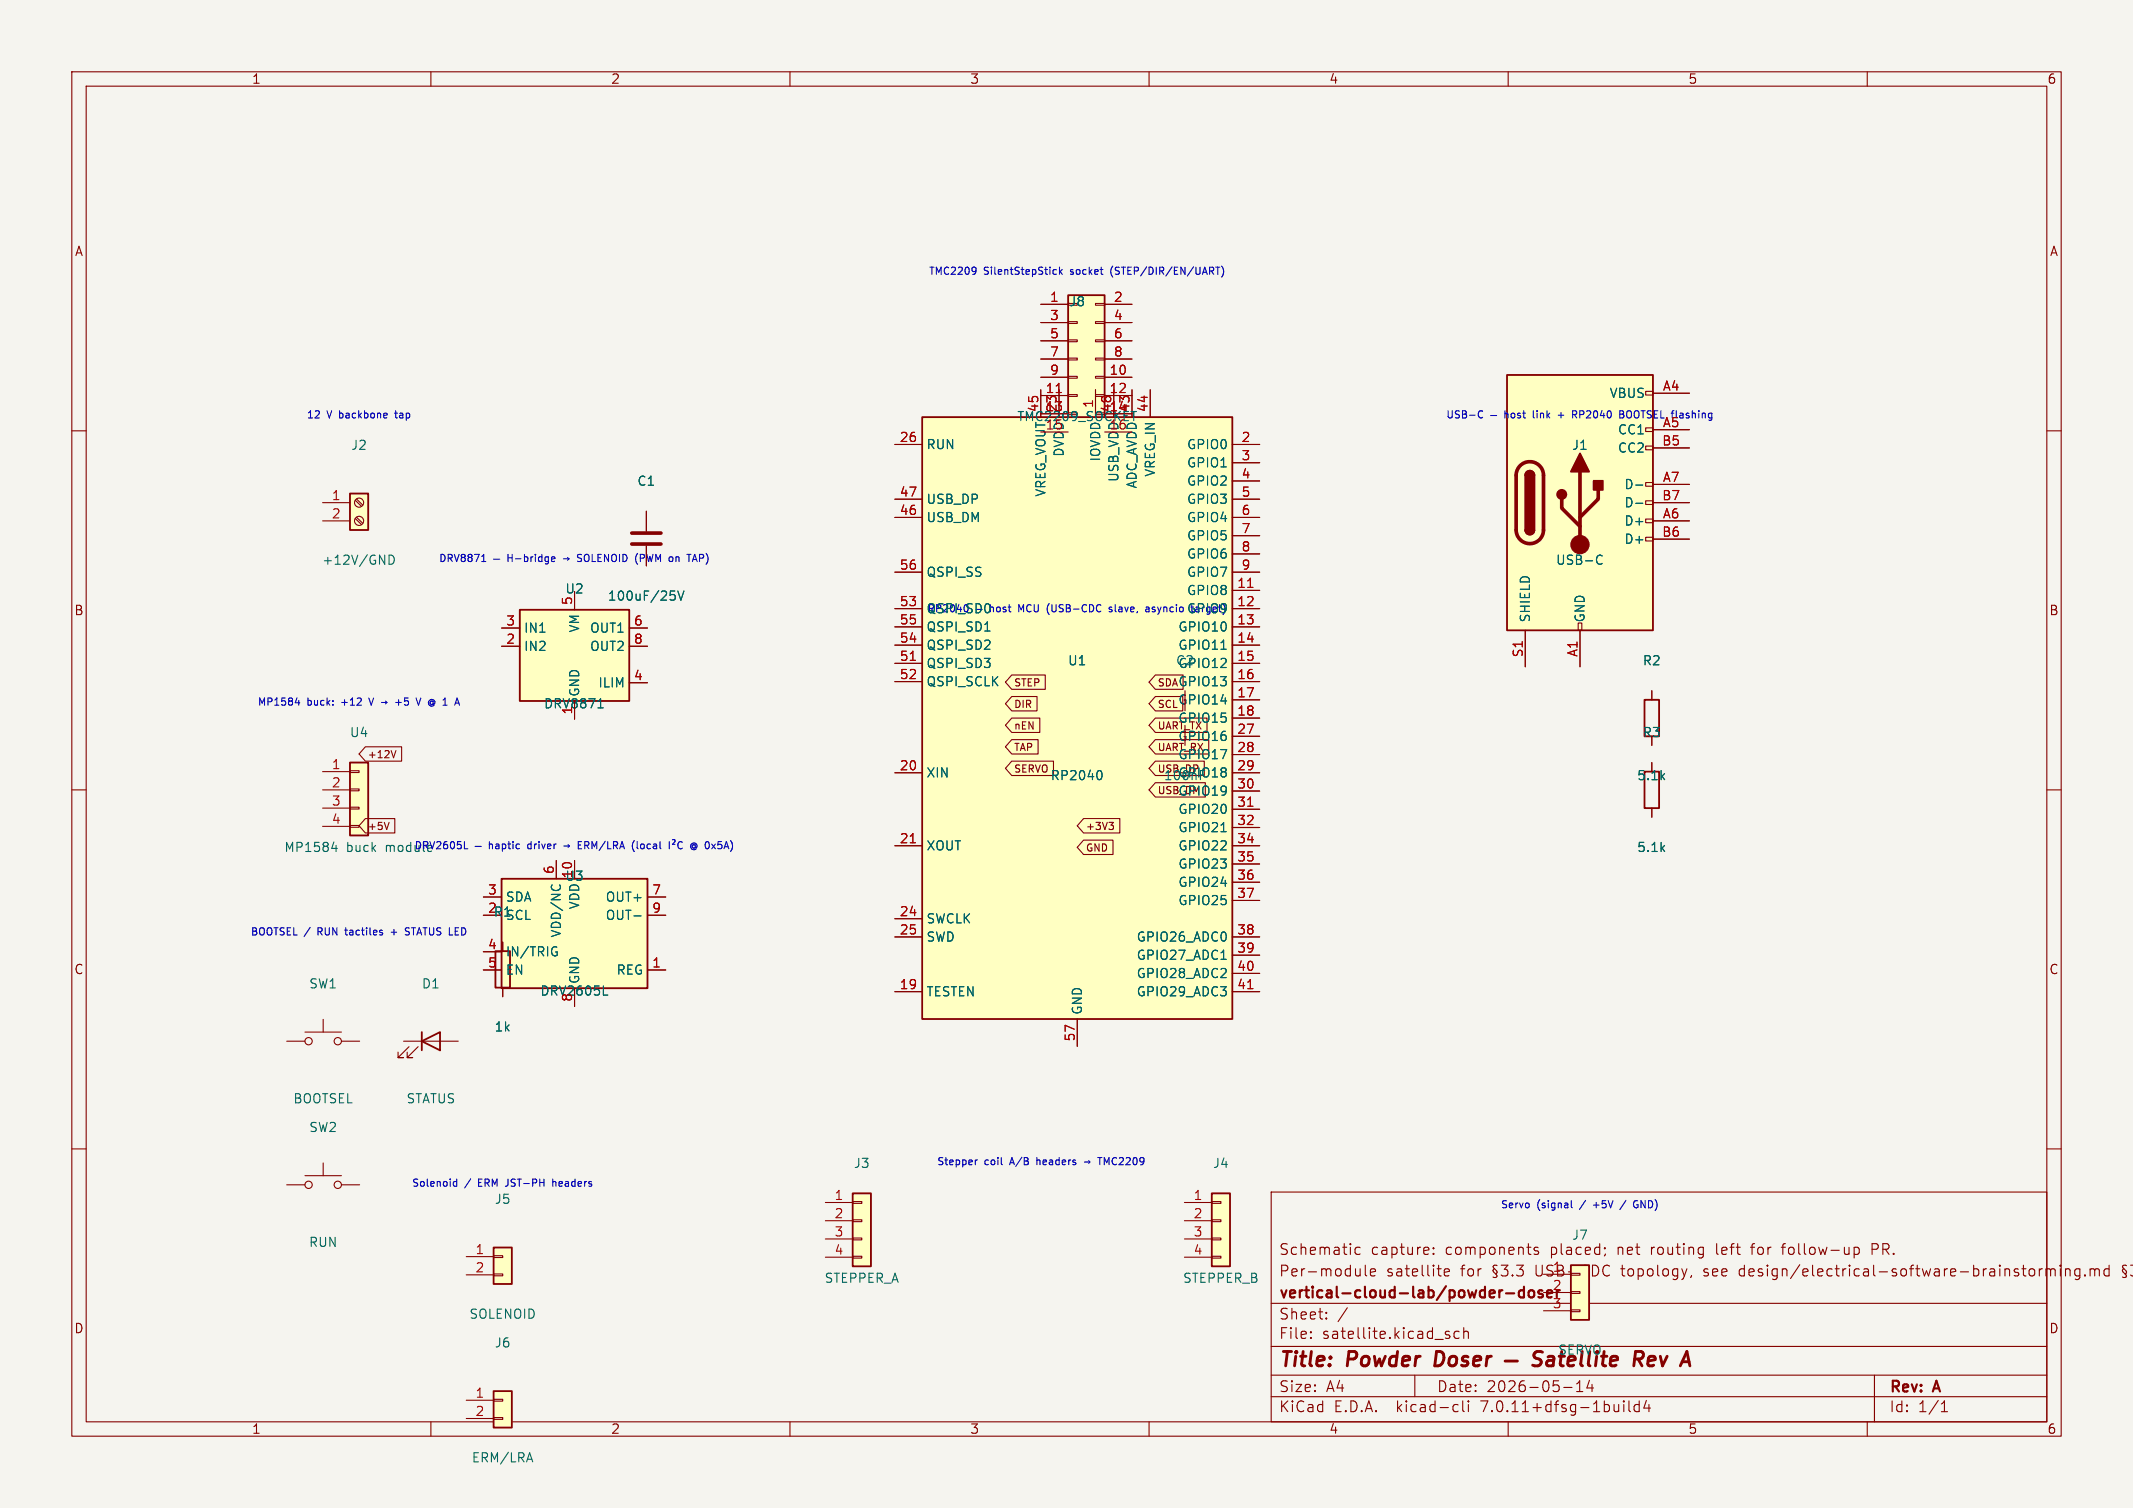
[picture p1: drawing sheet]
<svg xmlns="http://www.w3.org/2000/svg" width="297mm" height="210mm" viewBox="0 0 297 210" stroke-linecap="round" stroke-linejoin="round" font-family="sans-serif">
<path d="M0 0h297v210h-297z" fill="#f5f4ef" stroke="#f5f4ef" stroke-width=".14"/>
<g fill="none" stroke="#840000" stroke-width=".15">
<path d="M10 10h277v190h-277zM12 12h273v186h-273zM60 10v2M110 10v2M160 10v2M210 10v2M260 10v2M10 60h2M144.9 42.4h3.8M144.9 52.5h3.8M144.9 55.1h3.8M144.9 57.6h3.8"/>
<path d="M144.9 44.9h3.8M144.9 47.5h3.8M144.9 50h3.8M144.9 54.3v3.8M147.5 54.3v3.8M148.7 55h1.3v.2h-1.3zM148.7 52.4h1.3v.3h-1.3zM148.7 49.9h1.3v.2h-1.3zM148.7 47.3h1.3v.3h-1.3zM148.7 44.8h1.3v.2h-1.3zM152.5 55h1.3v.2h-1.3zM152.5 52.4h1.3v.3h-1.3z"/>
<path d="M152.5 49.9h1.3v.2h-1.3zM152.5 47.3h1.3v.3h-1.3zM152.5 44.8h1.3v.2h-1.3zM152.5 42.3h1.3v.2h-1.3zM152.5 54.3v3.8M153.8 42.4h3.8M153.8 52.5h3.8M153.8 55.1h3.8M153.8 57.6h3.8M153.8 44.9h3.8M153.8 47.5h3.8M153.8 50h3.8"/>
<path d="M155.1 54.3v3.8M157.6 54.3v3.8M160.2 54.3v3.8M229.1 59.6h1.1v.5h-1.1zM229.1 54.5h1.1v.5h-1.1zM230.2 54.8h5M230.2 59.8h5M285 60h2M44.9 72.5h3.8M44.9 70h3.8M49.5 72.2l.8 .8M49.5 69.7l.8 .8"/>
<path d="M49.6 72l.9 .9M49.6 69.5l.9 .8M90 71.2v2.8M90 76v2.8M124.6 61.9h3.8M124.6 72.1h3.8M124.6 69.5h3.8M124.6 79.7h3.8M144.9 60.2h3.8M148.7 60h1.3v.3h-1.3zM153.8 60.2h3.8M171.6 61.9h3.8"/>
<path d="M171.6 64.4h3.8M171.6 67h3.8M171.6 72.1h3.8M171.6 69.5h3.8M171.6 79.7h3.8M171.6 74.6h3.8M171.6 77.1h3.8M229.1 74.8h1.1v.5h-1.1zM229.1 72.3h1.1v.5h-1.1zM229.1 69.7h1.1v.6h-1.1zM229.1 67.2h1.1v.5h-1.1zM229.1 62.1h1.1v.5h-1.1z"/>
<path d="M230.2 72.5h5M230.2 67.5h5M230.2 62.4h5M230.2 75.1h5M230.2 70h5M69.8 90h2.6M69.8 87.5h2.6M80 82.4v2.5M80 97.6v2.6M87.6 90h2.6M87.6 87.5h2.6M87.6 95.1h2.6"/>
<path d="M124.6 84.8h3.8M124.6 87.3h3.8M124.6 89.8h3.8M124.6 92.4h3.8M124.6 94.9h3.8M140.9 94h4.6v2h-4.6l-.9-1zM140.9 97h3.5v2h-3.5l-.9-1zM140.9 100h3.9v2h-3.9l-.9-1zM160.9 94h3.8v2h-3.8l-.9-1zM160.9 97h3.8v2h-3.8l-.9-1zM160.9 100h7.2v2h-7.2l-.9-1zM165 96.2v2.8"/>
<path d="M171.6 82.2h3.8M171.6 84.8h3.8M171.6 87.3h3.8M171.6 89.8h3.8M171.6 92.4h3.8M171.6 94.9h3.8M171.6 97.5h3.8M212.4 87.8v5.1M219.7 86.8h.6v1h-.6zM220 87.8v5.1M230 96.2v1.3M10 110h2"/>
<path d="M44.9 110h3.8M44.9 107.5h3.8M44.9 112.5h3.8M44.9 115.1h3.8M48.7 115h1.3v.2h-1.3zM48.7 112.4h1.3v.3h-1.3zM48.7 109.9h1.3v.2h-1.3zM48.7 107.3h1.3v.3h-1.3zM50.9 114h4.1v2h-4.1l-.9-1zM50.9 104h5v2h-5l-.9-1zM54.2 114.5l-.4 1M55.1 104.5l-.3 1"/>
<path d="M77.5 119.8v2.6M80 119.8v2.6M124.6 107.6h3.8M124.6 117.8h3.8M140.9 103h3.6v2h-3.6l-.9-1zM140.9 106h5.8v2h-5.8l-.9-1zM150.9 117h4.1v2h-4.1l-.9-1zM150.9 114h5v2h-5l-.9-1zM154.4 114.5h.6l-.3 .4M154.8 114.9l.2 .2v.2l-.2 .2M160.9 103h7.4v2h-7.4l-.9-1zM160.9 106h6.8v2h-6.8l-.9-1z"/>
<path d="M160.9 109h6.9v2h-6.9l-.9-1zM165 101v2.8M171.6 100h3.8M171.6 107.6h3.8M171.6 117.8h3.8M171.6 102.5h3.8M171.6 105.1h3.8M171.6 110.2h3.8M171.6 112.7h3.8M171.6 115.2h3.8M230 102.5v1.3M230 106.2v1.3"/>
<path d="M230 112.5v1.3M285 110h2M67.3 135.1h2.5M67.3 127.5h2.5M67.3 124.9h2.5M67.3 132.5h2.5M70 131.2v1.3M70 137.5v1.3M80 137.6v2.6M90.2 135.1h2.5M90.2 127.5h2.5M90.2 124.9h2.5"/>
<path d="M124.6 138.1h3.8M124.6 127.9h3.8M124.6 130.5h3.8M171.6 138.1h3.8M171.6 130.5h3.8M171.6 120.3h3.8M171.6 122.9h3.8M171.6 125.4h3.8M171.6 133h3.8M171.6 135.6h3.8M10 160h2M39.9 145h2.6"/>
<path d="M42.5 143.7h5M45 142v1.7M47.5 145h2.6M56.2 145h7.6M57 145.8l-1.6 1.5h.8h-.8v-.8M58.2 145.8l-1.5 1.5h.8h-.8v-.8M150 141.9v3.8M285 160h2M39.9 165h2.6M42.5 163.7h5M45 162v1.7M47.5 165h2.6"/>
<path d="M64.9 175h3.8M64.9 177.5h3.8M68.7 177.4h1.3v.3h-1.3zM68.7 174.9h1.3v.2h-1.3zM114.9 167.5h3.8M114.9 170h3.8M114.9 172.5h3.8M114.9 175.1h3.8M118.7 175h1.3v.2h-1.3zM118.7 172.4h1.3v.3h-1.3zM118.7 169.9h1.3v.2h-1.3zM118.7 167.3h1.3v.3h-1.3z"/>
<path d="M164.9 167.5h3.8M164.9 170h3.8M164.9 172.5h3.8M164.9 175.1h3.8M168.7 175h1.3v.2h-1.3zM168.7 172.4h1.3v.3h-1.3zM168.7 169.9h1.3v.2h-1.3zM168.7 167.3h1.3v.3h-1.3zM177 166h108v32h-108zM189.4 173.8l-.4-.1-.3 .3v.4l.1 .2 .2 .1 .4-.1M190.1 176.2v1.3l.2 .2M190.8 177.2l.7-.1v-.3l-.5-.1-.2 .2 .1 .7 .1 .1 .5-.1"/>
<path d="M199.6 174.6h.1l-.1 .1M199.6 174.6h-.1l.1 .1M199.6 173.8v.1M199.6 174.6v.1M199.6 173.8h.1l-.1 .1M199.6 173.8h-.1l.1 .1M201.1 177.2l.7-.1-.1-.3-.4-.1-.2 .2 .1 .7 .1 .1 .4-.1M208.1 176.7l-.1 .1-.1 .2 .6 .7-.3 .2-.3-.1M208.5 176.3l-.4-.1-.2 .2 .6 .7-.1 .2-.2 .1M209 176.2h1l-.5 .6a.41 .41 0 0 1 .5 .3v.3l-.2 .2-.6 .1-.2-.1M210.6 177.6h.1l-.1 .1M210.6 177.6h-.1l.1 .1"/>
<path d="M210.6 177.6v.1M211.2 176.2h.9l-.5 .6a.41 .41 0 0 1 .5 .3v.3l-.1 .2-.6 .1-.2-.1M214.2 173.8l-.4-.1-.2 .2 .1 .2 .5 .2v.1v.2l-.2 .1-.4-.1M214.9 177.5h3.8M214.9 180h3.8M218.7 179.9h1.3v.2h-1.3zM223.5 173.8v.1M223.5 173.8h-.1l.1 .1M223.5 174.6l-.1 .3M235.5 177.6l-.1 .3M242.2 176.8v.2v.6M243.7 173.7h.6"/>
<path d="M248 173.7h.6M248.5 173.2l-.3 .2v1.3M258.2 173.8l.4-.1 .3 .3v.4l-.2 .2-.1 .1-.4-.1M258.2 173.7v1.5M260.7 174h.5M261.2 173.2h-.5v1.5M284 176.7v1M284.4 176.7l-.3 .1-.1 .2M284.9 176.8a.37 .37 0 0 1 .6 .1M284.9 176.7v1M285.5 176.9l.2-.2 .4 .1 .1 .9M285.5 176.9v.8"/>
<path d="M286.9 176.2v.1M286.9 176.7v1M286.9 176.2l-.1 .1h.1M286.9 176.2l.1 .1h-.1M287.6 176.8a.37 .37 0 0 1 .6 .1v.8M287.6 176.7v1M289.6 176.8l-.4-.1-.3 .3v.4l.1 .2 .2 .1 .4-.1M289.6 176.7v1.2a.41 .41 0 0 1-.6 .2M290.3 177.6h.1l-.1 .1M290.3 177.6h-.1l.1 .1M290.3 177.6v.1M291 176.8a.37 .37 0 0 1 .7 .1"/>
<path d="M291 176.7v1M291.7 176.9l.2-.2 .3 .1 .1 .9M291.7 176.9v.8M293.7 176.8l-.5-.1-.2 .3v.4l.1 .2 .1 .1 .5-.1M293.7 176.2v1.5M295.5 177.8l.4 .1M295.7 176.7l-.1 .1-.1 .2 .5 .6M295.7 176.2l-.2 .2 .5 .6M60 198v2M64.9 195h3.8M64.9 197.5h3.8M68.7 197.4h1.3v.3h-1.3z"/>
<path d="M68.7 194.9h1.3v.2h-1.3zM110 198v2M160 198v2M177 194.5h108M177 191.5h108M177 187.5h108M177 181.5h108M182.5 186.3h.1l-.1 .1M182.5 186.3v.1M182.5 185.5v.1M182.5 185.5h.1l-.1 .1M184.7 183.6v.1"/>
<path d="M184.7 183.6h-.1l.1 .1M184.7 182.8v.1M184.7 182.8h-.1l.1 .1M187.6 182.1l-1.3 2M197 191.5v3M201.5 185.9l.3 .1 .1 .2-.2 .2h-.3M201.5 185.4l.3 .1M202.6 195.6l.4 .1M203 196.5l-.4 .1M203.2 185.5l-.5-.1-.2 .3v.4l.1 .2 .1 .1 .5-.1M203.7 195.1v1.3l.2 .2M203.8 185.5a.37 .37 0 0 1 .7 .1v.8"/>
<path d="M203.8 184.9v1.5M204.5 195.1v.1M204.5 195.6v1M204.5 195.1l-.1 .1h.1M210 198v2M214.9 182.5h3.8M217.7 193.2h1.2M218.7 182.4h1.3v.3h-1.3zM219.5 193.8h.9M219.5 192.7l.5-.4v1.5M221.3 192.2l-.3 1.1h.9M221.7 192.8v1"/>
<path d="M226.1 195.1v.1M226.1 195.6v1M226.1 195.1l-.1 .1h.1M226.1 195.1l.1 .1h-.1M226.8 195.1v1.3l.2 .2M228.2 195.7l-.4-.1-.3 .3v.4l.2 .2 .1 .1 .4-.1M228.2 195.1v1.5M229.2 195l-.3 1.1h.9M229.6 195.6v1M260 198v2M261 191.5v6.5M270.3 196.6h.9"/>
<path d="M270.3 195.5l.4-.4v1.5"/>
<circle cx="50" cy="72.5" r=".63"/>
<circle cx="50" cy="70" r=".63"/>
<circle cx="43" cy="145" r=".51"/>
<circle cx="47" cy="145" r=".51"/>
<circle cx="43" cy="165" r=".51"/>
<circle cx="47" cy="165" r=".51"/>
</g>
<g fill="none" stroke="#840000" stroke-width=".4">
<path d="M200 188.2l-.2 2h.5M209.6 189.5h1.7M214.8 188.3a.85 .85 0 0 0-1.1 .1 .45 .45 0 0 0 .2 .8l.4 .1a.49 .49 0 0 1 .3 .5 .49 .49 0 0 1-.4 .4l-.8-.1M215.6 189l.2-.1 .5 .1 .1 .2-.1 1M216.4 189.4h-.7a.4 .4 0 0 0-.4 .4 .4 .4 0 0 0 .3 .4l.7-.1M217.5 188.2l-.3 1.7 .1 .2 .4 .1M218.4 189.2l-.1 .7 .1 .2 .1 .1 .6-.1M219.3 189.4l-1 .1M220.3 188.2l-.2 1.7 .1 .2 .1 .1M221.4 188.2l-.3 1.7 .1 .2 .2 .1M222.3 188.9l-.1 1.3M223 188.9h.8"/>
<path d="M223.4 188.2l-.3 1.7 .1 .2 .4 .1M224.2 189.5l1-.1v-.4l-.6-.1-.3 .3-.1 .7 .1 .2 .1 .1 .6-.1M227.6 189.3h.8a.55 .55 0 0 0 .4-.5 .55 .55 0 0 0-.3-.6h-.8l-.2 2M228.1 189.3l.5 .9M230.2 188.9l-.6 .1-.1 .2-.1 .7 .1 .2 .2 .1h.4M230.5 189.4l-1 .1"/>
</g>
<path d="M212.2 179.2v1.5M212.2 179.8l-.4-.1-.3 .3v.4l.1 .2 .2 .1 .4-.1M212.9 179.8a.41 .41 0 0 1 .4-.1 .41 .41 0 0 1 .3 .3v.4a.41 .41 0 0 1-.4 .3 .41 .41 0 0 1-.4-.3zM214.8 179.8l-.4-.1-.2 .2 .1 .2 .5 .2v.1v.2l-.2 .1-.4-.1M215.6 179.7l-.2 .2v.6l.2 .2M216.8 179.7v1M209.7 180.1h1.1M216.1 180l-.7 .2" fill="none" stroke="#840000" stroke-width=".3"/>
<g fill="#ffffc2" stroke="#ffffc2" stroke-width=".14">
<path d="M168.7 166.2h2.6v10.1h-2.6z"/>
<path d="M209.8 52.2h20.4v35.6h-20.4z"/>
<path d="M148.7 41.1h5.1v20.3h-5.1z"/>
<path d="M128.4 58.1h43.2v83.8h-43.2z"/>
<path d="M69.8 122.4h20.4v15.2h-20.4z"/>
<path d="M68.7 173.7h2.6v5.1h-2.6z"/>
<path d="M118.7 166.2h2.6v10.1h-2.6z"/>
<path d="M68.7 193.7h2.6v5.1h-2.6z"/>
<path d="M72.4 84.9h15.2v12.7h-15.2z"/>
<path d="M48.7 68.7h2.6v5.1h-2.6z"/>
<path d="M218.7 176.2h2.6v7.6h-2.6z"/>
<path d="M48.7 106.2h2.6v10.2h-2.6z"/>
</g>
<g fill="none" stroke="#840000" stroke-width=".25">
<path d="M128.4 58.1h43.2v83.8h-43.2zM148.7 41.1h5.1v20.3h-5.1zM209.8 52.2h20.4v35.6h-20.4zM48.7 68.7h2.6v5.1h-2.6zM212.4 73.8a.64 .64 0 0 0 .6 .6 .64 .64 0 0 0 .7-.6M212.4 66.2a.64 .64 0 0 1 .6-.6 .64 .64 0 0 1 .7 .6M72.4 84.9h15.2v12.7h-15.2zM229 97.5h2v5h-2zM48.7 106.2h2.6v10.2h-2.6zM229 107.5h2v5h-2zM69 132.5h2v5h-2zM69.8 122.4h20.4v15.2h-20.4z"/>
<path d="M58.7 145l2.6-1.3v2.6zM58.7 143.7v2.6M68.7 173.7h2.6v5.1h-2.6zM118.7 166.2h2.6v10.1h-2.6zM168.7 166.2h2.6v10.1h-2.6zM218.7 176.2h2.6v7.6h-2.6zM68.7 193.7h2.6v5.1h-2.6z"/>
</g>
<path d="M88 75.8h4M88 74.2h4M211.7 64.8a1.91 1.91 0 0 1 2-.4 1.91 1.91 0 0 1 1.2 1.8v7.6a1.91 1.91 0 0 1-1.9 1.9 1.91 1.91 0 0 1-1.9-1.9v-7.6a1.9 1.9 0 0 1 .6-1.4zM217.5 69.5v1.3l2.5 2.5M220 65.7v10.1M222.5 68.2v1.3l-2.5 2.5M163 99.2h4M163 100.8h4" fill="none" stroke="#840000" stroke-width=".51"/>
<g fill="#840000" stroke="#840000" stroke-width=".25">
<path d="M212.4 73.8h1.3a.64 .64 0 0 1-.7 .6 .64 .64 0 0 1-.6-.6z"/>
<path d="M212.4 66.2h1.3v7.6h-1.3z"/>
<path d="M212.6 65.7a.64 .64 0 0 1 .7-.1 .64 .64 0 0 1 .4 .6h-1.3z"/>
<path d="M220 63.1l1.3 2.6h-2.6z"/>
<path d="M221.9 67h1.3v1.2h-1.3z"/>
<circle cx="217.5" cy="68.9" r=".63"/>
</g>
<circle cx="220" cy="75.8" r="1.27" fill="#840000" stroke="#840000" stroke-width=".15"/>
<g fill="none" stroke="#006464" stroke-width=".15">
<path d="M157.5 57.3h.7M54.2 77.3a.64 .64 0 0 1 .7 .6 .64 .64 0 0 1-.7 .7zM222.5 77.4l.3-.1 .3 .1M223.1 78.5l-.3 .1-.3-.1M227.8 67.6h.9M227.8 70.1h.9M83.3 98.6h.7M83.5 97.5l.1-.2v1.3M93.4 82.3h.6M93.8 82.8l.2 .2v.3l-.2 .3M94.4 82.3l.4 1.3 .4-1.3M137.1 87.9h.7"/>
<path d="M170 90.4h.7M46.2 118.2h.8M46.8 117.7v.9M153.1 107.3a.79 .79 0 0 1 0 1.3M170 115.8h.7M76.9 123.2l-.1 .3M77.2 131.8l.3 .1M77.3 132.6h.3v.4l-.4 .1M77.9 123.2l.1 .3M84 138.6h.6M88.3 127.6h.9M170 133.6h.7"/>
<path d="M73.7 202.3l.5 1.3"/>
</g>
<path d="M147.1 54.7h.7M126.7 92h.8M173.7 81.8h.8M126.7 117.4h.8M173.7 112.3h.8M173.7 137.7h.8" fill="none" stroke="#a90000" stroke-width=".15"/>
<g fill="none" stroke="#0000c2" stroke-width=".15">
<path d="M135.7 37.2l.2 .1a.84 .84 0 0 1-.1 .8M135.9 37.6l-.2 .2M146.8 37.5l.3 .1M147.1 38.2h-.3M147.5 37.2v1M147.6 37.8l.3 .4M147.9 37.5l-.4 .4M154.7 37.5v.7M169.3 37.2h.6M169.6 37.2v1M170.1 37.1a1.15 1.15 0 0 1 0 1.5M53.9 57.6v.2l-.5 .1"/>
<path d="M55 57.5h.3M206 57.3l.3-.1 .2 .1M206.5 58.1l-.2 .1h-.3M207.5 57.9h.9M209.5 57.6l.2-.1 .2 .1 .1 .6M209.5 57.2v1M210.5 57.6l.1-.1 .3 .1v.4l-.1 .2h-.2l-.1-.1zM211.7 57.6l-.2-.1-.2 .2 .1 .1 .3 .1v.3h-.4M212 57.5h.4M212.2 57.2v.9l.2 .1M213.5 57.2v1M217 57.8h.7"/>
<path d="M219.2 57.7l.3 .5M219.5 57.4l-.1-.2h-.4v1M219.5 57.5l-.1 .2h-.4M225.5 57.2h.4l.2 .2-.2 .3 .2 .1v.2l-.2 .2h-.4zM225.5 57.7h.4M67.1 78.2h.5M67.3 77.3l.1-.1v1M68.7 77.9h.9M70.7 77.2v1M70.7 77.7h.6M71.3 77.2v1M71.8 77.8h.7"/>
<path d="M73 77.6l.3-.1 .2 .2-.1 .5h-.4M73 77.2v1M73.9 77.5v.7M74.2 77.5l-.3 .2M74.5 77.2v.1M74.5 77.5v.7M75.5 77.6l-.3-.1-.2 .2 .1 .5h.4M75.5 77.2v1M76.4 77.6l-.3-.1-.2 .2 .1 .5h.4M76.4 77.5v.8l-.2 .2h-.3M76.8 77.9l.5-.1-.1-.2-.3-.1-.1 .2v.5h.4M88.6 78.4l.2 .2"/>
<path d="M88.8 77.1l-.2 .2M93.6 77.6v.5M95.6 77.2h.6M95.9 77.2v1M96.4 78.2l.3-1 .4 1M96.5 77.9h.5M41.1 97.9h.6M41.6 97.5v.7M51.4 97.2l.3 1M57.9 97.2l.4 1 .3-1M138 84.5l.3 .2v.5M138.8 84.6l.2-.1 .2 .1 .1 .4-.1 .2h-.2l-.2-.1z"/>
<path d="M140 84.6l-.2-.1-.1 .2v.1l.3 .1v.3h-.3M140.4 84.5h.4M140.5 84.2v.9l.3 .1M142.2 84.9l-.3-.7v1M145.8 84.9l.3 .7M146.1 84.1l-.3 .6M154.8 84.6l-.2-.1-.2 .2 .1 .1 .3 .1v.3h-.4M159.6 84.6h.4v.6M160 84.8h-.3l-.2 .2 .2 .2h.3M64.7 118.2h.4M66.1 117.9h.9M68.1 117.2v1"/>
<path d="M68.1 117.6l.2-.1 .2 .1 .1 .6M69 117.6h.4l.1 .6M69.5 117.8h-.4l-.1 .2 .1 .2h.4M70 117.6l.2-.1 .2 .2-.1 .5h-.3M70 117.5v1M70.7 117.5h.4M70.9 117.2v.9l.2 .1M71.4 117.2v.1M71.4 117.5v.7M72.3 117.6l-.3-.1-.1 .2 .1 .5h.3M73.5 117.6v.5M78.5 117.8h.8"/>
<path d="M88.1 118.2l.2 .4M88.3 117.1l-.2 .4M88.7 117.2v.9l.2 .1M93.2 117.2v1M93.6 117l.3-.1 .1 .2v.2l-.4 .3h.4M95 117.3a.47 .47 0 0 0-.7 .3 .47 .47 0 0 0 .5 .6l.2-.1M96.8 117.7a.24 .24 0 0 0-.3 0 .24 .24 0 0 0 0 .3 .24 .24 0 0 0 .3 0M96.8 117.6v.4M96.8 118l.1 .1a.43 .43 0 0 0-.2-.7 .43 .43 0 0 0-.6 .5 .48 .48 0 0 0 .3 .4 .48 .48 0 0 0 .6-.1M48 129.5h.4M54.5 129.8h.7M57 130l-.2 .2h-.4"/>
<path d="M57 129.3l-.4-.1-.2 .2 .1 .2 .4 .2 .1 .1M63.6 164.2v1M63.6 164.6l-.3-.1-.2 .2 .1 .5h.4M77 164.2v1M77.3 164.5l-.3 .1M135.8 161.5v.7M136.1 161.5l-.3 .2M139.5 162.2h.1M144.4 161.2v1M144.4 161.6h.1M151 161.8h.8M218.8 167.2v.9l.1 .1"/>
<path d="M226.4 167.2l-.9 1.2M227.9 167.8h.2M228 167.3a.47 .47 0 0 0-.6 .4 .47 .47 0 0 0 .6 .5"/>
</g>
<g font-size="2.8" fill="#840000">
<text x="178" y="190.9">Title:</text>
<text x="187.7" y="190.9">Powder</text>
<text x="200.6" y="190.9">Doser</text>
<text x="230.8" y="190.9">Rev</text>
</g>
<g font-size="2.1" fill="#840000">
<text x="178" y="178">Per-module</text>
<text x="178" y="175">Schematic</text>
<text x="190.9" y="175">capture:</text>
<text x="193" y="178">satellite</text>
<text x="201.3" y="175">components</text>
<text x="203.5" y="178">for</text>
<text x="214.1" y="178">USB-CDC</text>
<text x="216" y="175">placed;</text>
<text x="225.5" y="175">net</text>
<text x="226.2" y="178">topology,</text>
<text x="230.3" y="175">routing</text>
<text x="237.8" y="178">see</text>
<text x="239.5" y="175">left</text>
<text x="242.9" y="178">design/electrical-software-brainstorming.md</text>
<text x="244.6" y="175">for</text>
<text x="249" y="175">follow-up</text>
<text x="261.6" y="175">PR.</text>
<text x="296.3" y="178">þÿ</text>
<text x="178" y="184">Sheet:</text>
<text x="178" y="181.2">vertical-cloud-lab/powder-doser</text>
<text x="178" y="186.7">File:</text>
<text x="184.1" y="186.7">satellite.kicad_sch</text>
<text x="178" y="196.9">KiCad</text>
<text x="178" y="194.1">Size:</text>
<text x="184.7" y="194.1">A4</text>
<text x="185.7" y="196.9">E.D.A.</text>
<text x="194.6" y="196.9">kicad-cli</text>
<text x="200" y="194.1">Date:</text>
<text x="206.5" y="196.9">7.0.11+dfsg-1build4</text>
<text x="207" y="194.1">2026-05-14</text>
<text x="263" y="194.3">Rev:</text>
<text x="263" y="196.9">Id:</text>
<text x="267.1" y="196.9">1/1</text>
<text x="269.4" y="194.3">A</text>
</g>
<g font-size="1.8" fill="#840000">
<text x="35" y="11.9">1</text>
<text x="85" y="11.9">2</text>
<text x="135" y="11.9">3</text>
<text x="185" y="11.9">4</text>
<text x="235" y="11.9">5</text>
<text x="285" y="11.9">6</text>
<text x="10.3" y="35.9">A</text>
<text x="285.3" y="35.9">A</text>
<text x="10.3" y="85.9">B</text>
<text x="285.3" y="85.9">B</text>
<text x="10.3" y="135.9">C</text>
<text x="285.3" y="135.9">C</text>
<text x="10.3" y="185.9">D</text>
<text x="285.3" y="185.9">D</text>
<text x="35" y="199.9">1</text>
<text x="85" y="199.9">2</text>
<text x="135" y="199.9">3</text>
<text x="185" y="199.9">4</text>
<text x="235" y="199.9">5</text>
<text x="285" y="199.9">6</text>
</g>
<g font-size="1.8" fill="#a90000">
<text x="146.1" y="42.1">1</text>
<text x="146.1" y="44.7">3</text>
<text x="146.1" y="47.2">5</text>
<text x="155" y="42.1">2</text>
<text x="155" y="44.7">4</text>
<text x="155" y="47.2">6</text>
<text x="146.1" y="49.7">7</text>
<text x="146.1" y="52.3">9</text>
<text x="154.4" y="52.3">10</text>
<text x="155" y="49.7">8</text>
<text x="145.5" y="54.8">11</text>
<text x="145.5" y="57.4">13</text>
<text x="145.5" y="59.9">15</text>
<text x="147.2" y="57.5" transform="rotate(-90 147.2 57.5)">23</text>
<text x="154.4" y="54.8">12</text>
<text x="154.4" y="57.4">14</text>
<text x="154.4" y="59.9">16</text>
<text x="159.9" y="57.5" transform="rotate(-90 159.9 57.5)">44</text>
<text x="231.4" y="54.5">A4</text>
<text x="231.4" y="59.6">A5</text>
<text x="125.2" y="61.6">26</text>
<text x="172.8" y="61.6">2</text>
<text x="172.8" y="64.2">3</text>
<text x="231.4" y="62.1">B5</text>
<text x="46.1" y="69.7">1</text>
<text x="125.2" y="71.8">46</text>
<text x="125.2" y="69.3">47</text>
<text x="172.8" y="66.7">4</text>
<text x="172.8" y="69.3">5</text>
<text x="172.8" y="71.8">6</text>
<text x="231.4" y="69.7">B7</text>
<text x="231.4" y="67.2">A7</text>
<text x="46.1" y="72.3">2</text>
<text x="172.8" y="74.3">7</text>
<text x="172.8" y="76.9">8</text>
<text x="231.4" y="74.8">B6</text>
<text x="231.4" y="72.3">A6</text>
<text x="125.2" y="79.4">56</text>
<text x="172.2" y="82">11</text>
<text x="172.8" y="79.4">9</text>
<text x="70.4" y="89.7">2</text>
<text x="70.4" y="87.2">3</text>
<text x="79.7" y="84.4" transform="rotate(-90 79.7 84.4)">5</text>
<text x="88.2" y="87.2">6</text>
<text x="88.2" y="89.7">8</text>
<text x="125.2" y="84.5">53</text>
<text x="125.2" y="89.6">54</text>
<text x="125.2" y="87">55</text>
<text x="172.2" y="84.5">12</text>
<text x="172.2" y="87">13</text>
<text x="172.2" y="89.6">14</text>
<text x="88.2" y="94.8">4</text>
<text x="125.2" y="92.1">51</text>
<text x="125.2" y="94.7">52</text>
<text x="172.2" y="92.1">15</text>
<text x="172.2" y="94.7">16</text>
<text x="212.1" y="91.6" transform="rotate(-90 212.1 91.6)">S1</text>
<text x="219.7" y="91.6" transform="rotate(-90 219.7 91.6)">A1</text>
<text x="79.7" y="99.6" transform="rotate(-90 79.7 99.6)">1</text>
<text x="172.2" y="97.2">17</text>
<text x="172.2" y="99.7">18</text>
<text x="46.1" y="107.2">1</text>
<text x="125.2" y="107.4">20</text>
<text x="172.2" y="102.3">27</text>
<text x="172.2" y="104.8">28</text>
<text x="172.2" y="107.4">29</text>
<text x="46.1" y="109.7">2</text>
<text x="46.1" y="112.3">3</text>
<text x="172.2" y="109.9">30</text>
<text x="172.2" y="112.4">31</text>
<text x="46.1" y="114.8">4</text>
<text x="125.2" y="117.5">21</text>
<text x="172.2" y="115">32</text>
<text x="172.2" y="117.5">34</text>
<text x="67.9" y="124.7">3</text>
<text x="77.2" y="121.8" transform="rotate(-90 77.2 121.8)">6</text>
<text x="79.7" y="122.4" transform="rotate(-90 79.7 122.4)">10</text>
<text x="90.7" y="124.7">7</text>
<text x="172.2" y="120.1">35</text>
<text x="172.2" y="122.6">36</text>
<text x="172.2" y="125.1">37</text>
<text x="90.7" y="127.2">9</text>
<text x="125.2" y="127.7">24</text>
<text x="125.2" y="130.2">25</text>
<text x="172.2" y="130.2">38</text>
<text x="67.9" y="132.3">4</text>
<text x="67.9" y="134.8">5</text>
<text x="90.7" y="134.8">1</text>
<text x="125.2" y="137.8">19</text>
<text x="172.2" y="132.8">39</text>
<text x="172.2" y="135.3">40</text>
<text x="172.2" y="137.8">41</text>
<text x="79.7" y="139.6" transform="rotate(-90 79.7 139.6)">8</text>
<text x="149.7" y="145.1" transform="rotate(-90 149.7 145.1)">57</text>
<text x="116.1" y="167.2">1</text>
<text x="166.1" y="167.2">1</text>
<text x="116.1" y="169.7">2</text>
<text x="116.1" y="172.3">3</text>
<text x="166.1" y="169.7">2</text>
<text x="166.1" y="172.3">3</text>
<text x="66.1" y="174.7">1</text>
<text x="66.1" y="177.3">2</text>
<text x="116.1" y="174.8">4</text>
<text x="166.1" y="174.8">4</text>
<text x="216.1" y="177.2">1</text>
<text x="216.1" y="179.7">2</text>
<text x="216.1" y="182.3">3</text>
<text x="66.1" y="194.7">1</text>
<text x="66.1" y="197.3">2</text>
</g>
<g font-size="1.8" fill="#006464">
<text x="148.8" y="42.9">J8</text>
<text x="141.6" y="58.9">TMC2209_SOCKET</text>
<text x="144.7" y="57.5" transform="rotate(-90 144.7 57.5)">45</text>
<text x="152.3" y="56.9" transform="rotate(-90 152.3 56.9)">1</text>
<text x="154.8" y="57.5" transform="rotate(-90 154.8 57.5)">48</text>
<text x="157.4" y="57.5" transform="rotate(-90 157.4 57.5)">43</text>
<text x="224" y="55.6">VBUS</text>
<text x="48.8" y="62.9">J2</text>
<text x="128.9" y="62.8">RUN</text>
<text x="148.3" y="63.7" transform="rotate(-90 148.3 63.7)">DVDD</text>
<text x="153.4" y="64.4" transform="rotate(-90 153.4 64.4)">IOVDD</text>
<text x="165.2" y="62.8">GPIO0</text>
<text x="165.2" y="65.3">GPIO1</text>
<text x="218.8" y="62.9">J1</text>
<text x="225.2" y="60.7">CC1</text>
<text x="225.2" y="63.2">CC2</text>
<text x="88.7" y="67.9">C1</text>
<text x="128.9" y="70.4">USB_DP</text>
<text x="145.8" y="69.3" transform="rotate(-90 145.8 69.3)">VREG_VOUT</text>
<text x="155.9" y="67.2" transform="rotate(-90 155.9 67.2)">USB_VDD</text>
<text x="158.5" y="68.1" transform="rotate(-90 158.5 68.1)">ADC_AVDD</text>
<text x="161" y="66.5" transform="rotate(-90 161 66.5)">VREG_IN</text>
<text x="165.2" y="67.8">GPIO2</text>
<text x="165.2" y="70.4">GPIO3</text>
<text x="226.1" y="68.3">D-</text>
<text x="226.1" y="70.9">D-</text>
<text x="128.9" y="72.9">USB_DM</text>
<text x="165.2" y="72.9">GPIO4</text>
<text x="165.2" y="75.5">GPIO5</text>
<text x="226.1" y="73.4">D+</text>
<text x="226.1" y="75.9">D+</text>
<text x="44.8" y="78.9">+12V/GND</text>
<text x="78.6" y="82.9">U2</text>
<text x="84.5" y="83.9">100uF/25V</text>
<text x="128.9" y="80.5">QSPI_SS</text>
<text x="165.2" y="83.1">GPIO8</text>
<text x="165.2" y="78">GPIO6</text>
<text x="165.2" y="80.5">GPIO7</text>
<text x="216.6" y="78.9">USB-C</text>
<text x="72.9" y="88.3">IN1</text>
<text x="80.9" y="88.2" transform="rotate(-90 80.9 88.2)">VM</text>
<text x="82.1" y="88.3">OUT1</text>
<text x="128.9" y="85.6">QSPI_SD0</text>
<text x="128.9" y="88.2">QSPI_SD1</text>
<text x="164" y="88.2">GPIO10</text>
<text x="165.2" y="85.6">GPIO9</text>
<text x="213.2" y="86.8" transform="rotate(-90 213.2 86.8)">SHIELD</text>
<text x="220.9" y="86.8" transform="rotate(-90 220.9 86.8)">GND</text>
<text x="72.9" y="90.9">IN2</text>
<text x="82.1" y="90.9">OUT2</text>
<text x="83.2" y="95.9">ILIM</text>
<text x="128.9" y="93.2">QSPI_SD3</text>
<text x="128.9" y="95.8">QSPI_SCLK</text>
<text x="128.9" y="90.7">QSPI_SD2</text>
<text x="148.6" y="92.9">U1</text>
<text x="163.7" y="92.9">C2</text>
<text x="164" y="90.7">GPIO11</text>
<text x="164" y="93.2">GPIO12</text>
<text x="164" y="95.8">GPIO13</text>
<text x="228.7" y="92.9">R2</text>
<text x="75.7" y="98.9">DRV8871</text>
<text x="80.9" y="97.1" transform="rotate(-90 80.9 97.1)">GND</text>
<text x="164" y="98.3">GPIO14</text>
<text x="164" y="100.9">GPIO15</text>
<text x="48.6" y="102.9">U4</text>
<text x="164" y="103.4">GPIO16</text>
<text x="164" y="105.9">GPIO17</text>
<text x="228.7" y="102.9">R3</text>
<text x="128.9" y="108.5">XIN</text>
<text x="146.2" y="108.9">RP2040</text>
<text x="162" y="108.9">100nF</text>
<text x="164" y="108.5">GPIO18</text>
<text x="164" y="111">GPIO19</text>
<text x="164" y="113.6">GPIO20</text>
<text x="227.9" y="108.9">5.1k</text>
<text x="39.5" y="118.9">MP1584</text>
<text x="48.2" y="118.9">buck</text>
<text x="53.8" y="118.9">module</text>
<text x="128.9" y="118.6">XOUT</text>
<text x="164" y="116.1">GPIO21</text>
<text x="164" y="118.6">GPIO22</text>
<text x="227.9" y="118.9">5.1k</text>
<text x="70.3" y="125.8">SDA</text>
<text x="78.6" y="122.9">U3</text>
<text x="84.2" y="125.8">OUT+</text>
<text x="164" y="121.2">GPIO23</text>
<text x="164" y="123.7">GPIO24</text>
<text x="67.9" y="127.2">2</text>
<text x="68.7" y="127.9">R1</text>
<text x="70.3" y="128.3">SCL</text>
<text x="78.3" y="130.7" transform="rotate(-90 78.3 130.7)">VDD/NC</text>
<text x="80.9" y="126.7" transform="rotate(-90 80.9 126.7)">VDD</text>
<text x="84.2" y="128.3">OUT-</text>
<text x="128.9" y="128.8">SWCLK</text>
<text x="128.9" y="131.3">SWD</text>
<text x="158.2" y="131.3">GPIO26_ADC0</text>
<text x="164" y="126.3">GPIO25</text>
<text x="43" y="137.9">SW1</text>
<text x="58.7" y="137.9">D1</text>
<text x="70.3" y="133.4">IN/TRIG</text>
<text x="70.3" y="135.9">EN</text>
<text x="80.9" y="137.1" transform="rotate(-90 80.9 137.1)">GND</text>
<text x="85.8" y="135.9">REG</text>
<text x="158.2" y="133.9">GPIO27_ADC1</text>
<text x="158.2" y="136.4">GPIO28_ADC2</text>
<text x="68.8" y="143.9">1k</text>
<text x="75.2" y="138.9">DRV2605L</text>
<text x="128.9" y="139">TESTEN</text>
<text x="150.9" y="141.4" transform="rotate(-90 150.9 141.4)">GND</text>
<text x="158.2" y="139">GPIO29_ADC3</text>
<text x="40.8" y="153.9">BOOTSEL</text>
<text x="56.5" y="153.9">STATUS</text>
<text x="43" y="157.9">SW2</text>
<text x="68.8" y="167.9">J5</text>
<text x="118.8" y="162.9">J3</text>
<text x="168.8" y="162.9">J4</text>
<text x="42.9" y="173.9">RUN</text>
<text x="218.8" y="172.9">J7</text>
<text x="114.7" y="178.9">STEPPER_A</text>
<text x="164.6" y="178.9">STEPPER_B</text>
<text x="65.3" y="183.9">SOLENOID</text>
<text x="68.8" y="187.9">J6</text>
<text x="216.9" y="188.9">SERVO</text>
<text x="65.6" y="203.9">ERM/LRA</text>
</g>
<g font-size="1.4" fill="#0000c2">
<text x="129.3" y="38.5">TMC2209</text>
<text x="137" y="38.5">SilentStepStick</text>
<text x="149.2" y="38.5">socket</text>
<text x="155.1" y="38.5">(STEP/DIR/EN/UART)</text>
<text x="42.6" y="58.5">12</text>
<text x="45.6" y="58.5">V backbone</text>
<text x="55.5" y="58.5">tap</text>
<text x="201.3" y="58.5">USB-C</text>
<text x="213.9" y="58.5">link</text>
<text x="217.6" y="58.5">+</text>
<text x="219.9" y="58.5">RP2040</text>
<text x="226.7" y="58.5">BOOTSEL flashing</text>
<text x="61" y="78.5">DRV8871</text>
<text x="78.9" y="78.5">þÿ!’SOLENOID</text>
<text x="89.4" y="78.5">(PWM</text>
<text x="94.4" y="78.5">on</text>
<text x="97.2" y="78.5">TAP)</text>
<text x="142.3" y="85.5">MCU</text>
<text x="146.5" y="85.5">(USB-CDC</text>
<text x="155.4" y="85.5">slave,</text>
<text x="35.8" y="98.5">MP1584</text>
<text x="42.8" y="98.5">buck:</text>
<text x="47.7" y="98.5">+12</text>
<text x="51.9" y="98.5">V þÿ!’+5</text>
<text x="59.2" y="98.5">V @ 1</text>
<text x="57.6" y="118.5">DRV2605L</text>
<text x="73.9" y="118.5">driver</text>
<text x="79.2" y="118.5">þÿ!’ERM/LRA</text>
<text x="89.2" y="118.5">(local</text>
<text x="97.9" y="118.5">@ 0x5A)</text>
<text x="34.8" y="130.5">BOOTSEL /</text>
<text x="44.4" y="130.5">RUN</text>
<text x="48.5" y="130.5">tactiles</text>
<text x="55.1" y="130.5">+</text>
<text x="57.4" y="130.5">STATUS LED</text>
<text x="57.3" y="165.5">Solenoid</text>
<text x="64.7" y="165.5">/</text>
<text x="66.8" y="165.5">ERM JST-PH</text>
<text x="77.6" y="165.5">headers</text>
<text x="130.4" y="162.5">Stepper</text>
<text x="137.1" y="162.5">coil</text>
<text x="140.9" y="162.5">A/B</text>
<text x="144.8" y="162.5">headers</text>
<text x="151.7" y="162.5">þÿ!’TMC2209</text>
<text x="208.9" y="168.5">Servo</text>
<text x="214" y="168.5">(signal</text>
<text x="220.2" y="168.5">/</text>
<text x="222.3" y="168.5">+5V</text>
<text x="228.4" y="168.5">GND)</text>
</g>
<g font-size="1.4" fill="#006464">
<text x="129.1" y="85.5">RP2040</text>
<text x="160.7" y="85.5">asyncio</text>
<text x="167.4" y="85.5">target)</text>
<text x="161.1" y="95.8">SDA</text>
<text x="161.1" y="101.8">UART_TX</text>
<text x="161.1" y="104.8">UART_RX</text>
<text x="161.1" y="107.8">USB_DP</text>
<text x="161.1" y="110.8">USB_DM</text>
</g>
<g font-size="1.4" fill="#840000">
<text x="141.1" y="95.8">STEP</text>
<text x="141.1" y="98.8">DIR</text>
<text x="141.1" y="101.8">nEN</text>
<text x="161.1" y="98.8">SCL</text>
<text x="51.1" y="105.8">+12V</text>
<text x="141.1" y="104.8">TAP</text>
<text x="141.1" y="107.8">SERVO</text>
<text x="51.1" y="115.8">+5V</text>
<text x="151.1" y="118.8">GND</text>
<text x="151.1" y="115.8">+3V3</text>
</g>
</svg>
